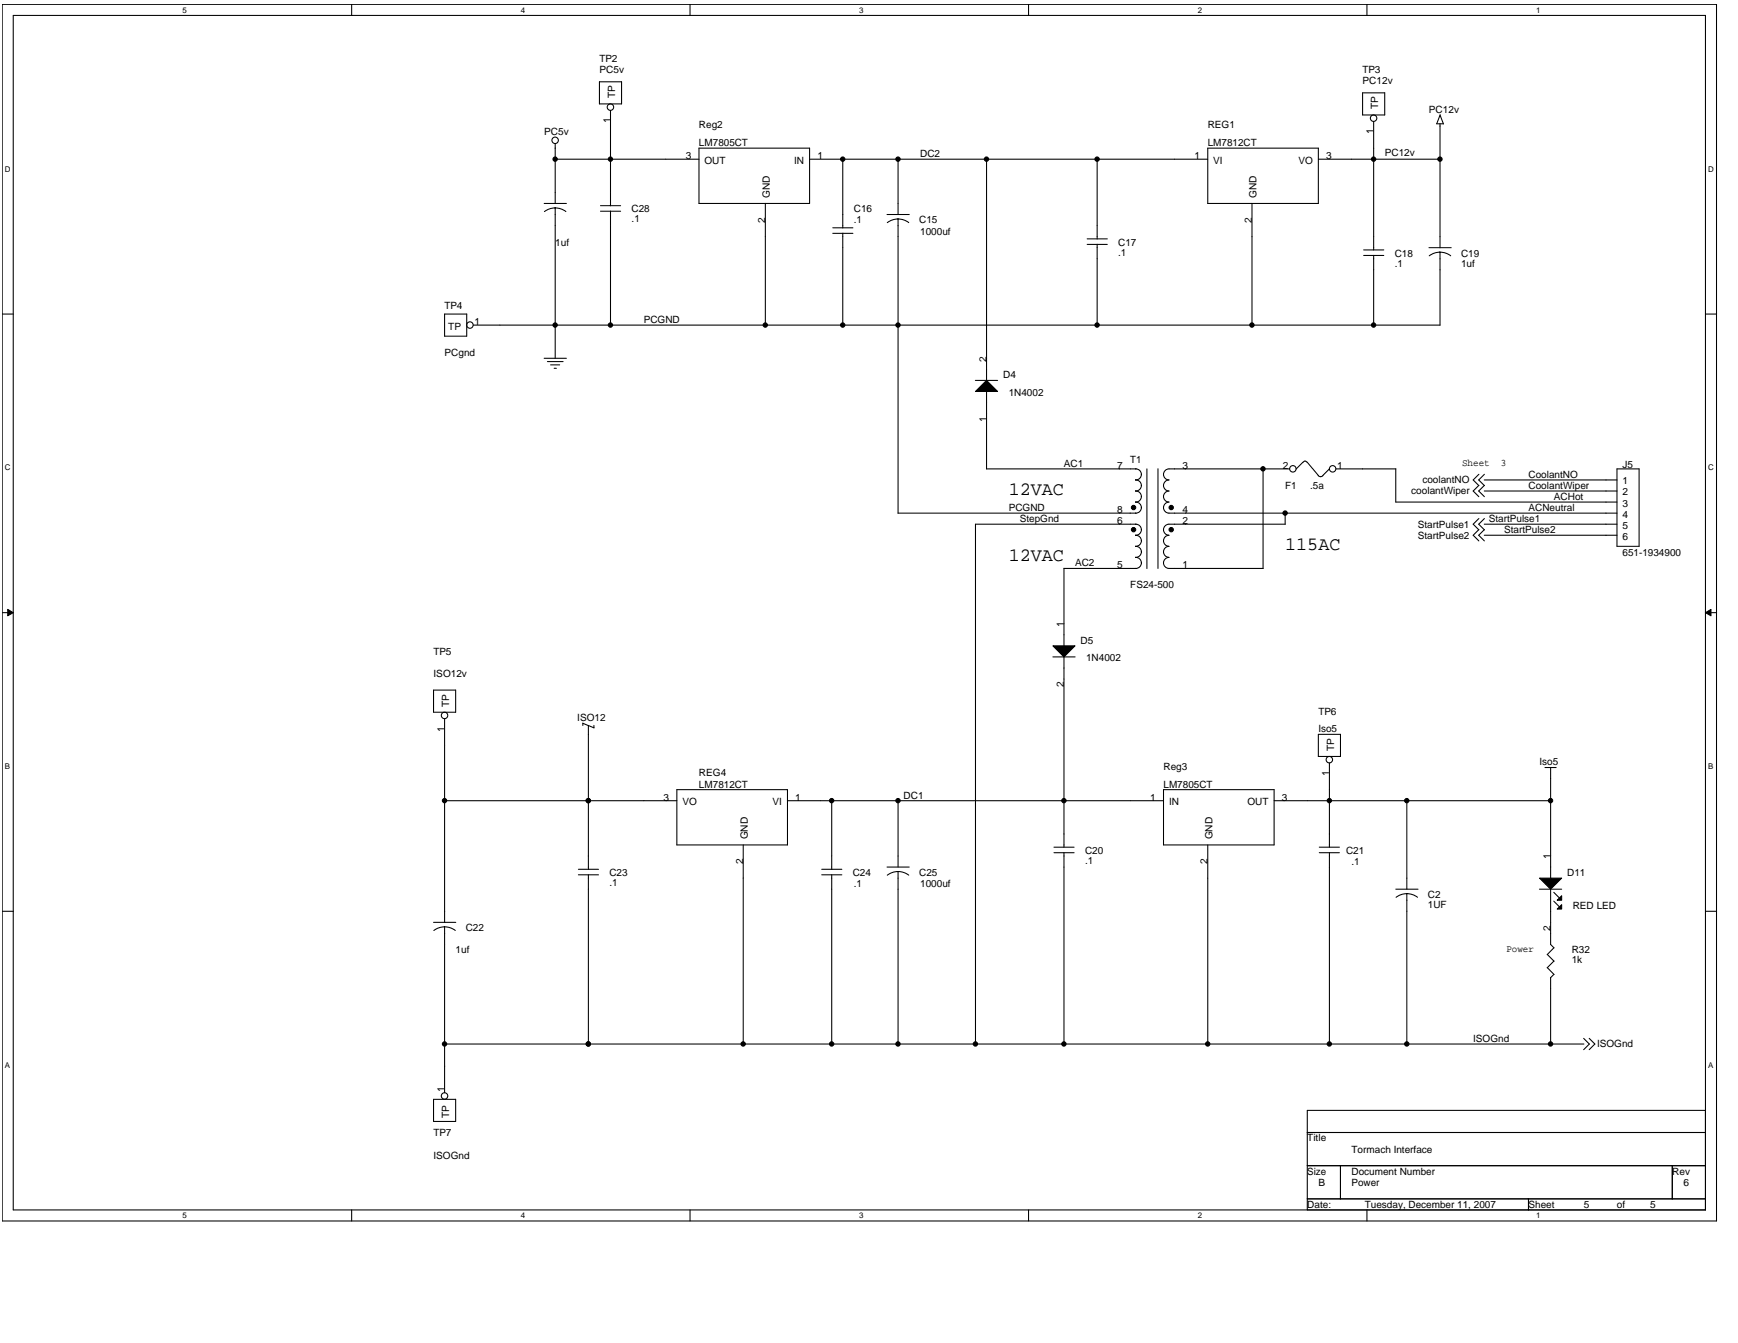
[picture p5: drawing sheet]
<svg xmlns="http://www.w3.org/2000/svg" width="279mm" height="216mm" viewBox="0 0 279 216" stroke-linecap="round" stroke-linejoin="round" font-family="sans-serif">
<path d="M.4 .7h275.5v195.6h-275.5zM2.1 2.5h272.1v192h-272.1z" fill="none" stroke="#000" stroke-width=".17"/>
<g fill="#fff">
<path d="M29.3 .9h.7v1.4h-.7z"/>
<path d="M29.3 194.7h.7v1.4h-.7z"/>
</g>
<path d="M56.5 .7v1.8M56.5 194.5v1.8" fill="none" stroke="#000" stroke-width=".17"/>
<g fill="#fff">
<path d="M83.7 .9h.7v1.4h-.7z"/>
<path d="M83.7 194.7h.7v1.4h-.7z"/>
</g>
<path d="M110.9 .7v1.8M110.9 194.5v1.8" fill="none" stroke="#000" stroke-width=".17"/>
<g fill="#fff">
<path d="M138.1 .9h.7v1.4h-.7z"/>
<path d="M138.1 194.7h.7v1.4h-.7z"/>
</g>
<path d="M165.3 .7v1.8M165.3 194.5v1.8" fill="none" stroke="#000" stroke-width=".17"/>
<g fill="#fff">
<path d="M192.5 .9h.7v1.4h-.7z"/>
<path d="M192.5 194.7h.7v1.4h-.7z"/>
</g>
<path d="M219.7 .7v1.8M219.7 194.5v1.8" fill="none" stroke="#000" stroke-width=".17"/>
<g fill="#fff">
<path d="M246.9 .9h.7v1.4h-.7z"/>
<path d="M246.9 194.7h.7v1.4h-.7z"/>
<path d="M.8 26.5h.9v1.4h-.9z"/>
<path d="M274.6 26.5h.9v1.4h-.9z"/>
<path d="M.8 74.5h.9v1.4h-.9z"/>
<path d="M274.6 74.5h.9v1.4h-.9z"/>
</g>
<path d="M.4 50.5h1.7M274.2 50.5h1.7" fill="none" stroke="#000" stroke-width=".17"/>
<g fill="#fff">
<path d="M.8 122.5h.8v1.4h-.8z"/>
<path d="M274.6 122.5h.9v1.4h-.9z"/>
</g>
<path d="M.4 98.5h1.7M274.2 98.5h1.7" fill="none" stroke="#000" stroke-width=".17"/>
<path d="M1.2 98l.9 .5-.9 .5zM274.2 98.5l.9-.5v1z" fill="#000"/>
<path d="M1.2 98l.9 .5-.9 .5zM274.2 98.5l.9-.5v1z" fill="none" stroke="#000" stroke-width=".16"/>
<g fill="#fff">
<path d="M.8 170.5h.8v1.4h-.8z"/>
<path d="M274.6 170.5h.9v1.4h-.9z"/>
</g>
<g fill="none" stroke="#000" stroke-width=".17">
<path d="M96.4 13.1h3.5v3.6h-3.5zM98.1 17.8v15.3M219 14.9h3.6v3.6h-3.6zM220.8 19.5v20.7M230.9 19.9h1.1M231.5 19.9v19.9M231.5 18.5l.5 1.4M231.5 18.5l-.5 1.4M87.5 32.7h3.6M89.2 25.6h23.2M89.2 33.4l.8 .1 1 .5M89.2 33.4l-1 .2-.7 .4"/>
<path d="M89.3 23.1v9.6M89.3 33.4v24.2M96.5 34h3.3M96.5 33.1h3.3M98.1 33.9v18.4M112.4 23.8h17.7v8.9h-17.7zM123 32.7v19.6M130.1 25.6h64.1M133.9 37.5h3.2M133.9 36.6h3.2M135.5 25.6v11M135.5 37.5v14.8"/>
<path d="M142.6 34.5h3.6M144.4 35.2l.7 .1 1 .5M144.4 35.2l-1.1 .2-.7 .4M144.4 35.2v47.3h38.2a.89 .89 0 0 0 .9-.9 .89 .89 0 0 0-.9-.9 .89 .89 0 0 0 .9-.9 .89 .89 0 0 0-.9-.9 .89 .89 0 0 0 .9-.9 .89 .89 0 0 0-.9-.8 .89 .89 0 0 0 .9-.9 .89 .89 0 0 0-.9-.9M144.4 25.6v8.9M158.6 25.6v35.6M174.8 39.3h3.2M174.8 38.4h3.2M176.4 25.6v12.8M176.4 39.3v13M194.2 23.8h17.7v8.9h-17.7zM201.3 32.7v19.6"/>
<path d="M211.9 25.6h19.6M229.7 39.8h3.6M71.5 50.5h3.5v3.5h-3.5zM76.1 52.3h155.4M87.5 57.6h3.6M88 58.1h2.5M88.5 58.7h1.5M89.1 59.2h.3M219.2 41.1h3.3M219.2 40.2h3.3M220.8 41v11.3M231.5 40.5l.7 .1 1 .5"/>
<path d="M231.5 40.5l-1.1 .3-.6 .3M231.5 40.5v11.8M156.8 61.2h3.6M156.8 62.9l1.8-1.7 1.8 1.7zM158.6 62.9v12.5h24M184.4 75.4v16M186.2 75.4v16M203 75.4v16M207.3 75.4h-19.4a.89 .89 0 0 0-.9 .9 .89 .89 0 0 0 .9 .9 .89 .89 0 0 0-.9 .8 .89 .89 0 0 0 .9 .9 .89 .89 0 0 0-.9 .9 .89 .89 0 0 0 .9 .9 .89 .89 0 0 0-.9 .9 .89 .89 0 0 0 .9 .9h72M209.4 74.3l-1 1.1M210.1 74.3l-.3-.2-.3 .2M210.2 74.3l1.8 2.2"/>
<path d="M211.9 76.4l.4 .2 .4-.1M213.7 75.4l-1.1 1.1M214.8 75.4h9.6M224.4 75.4v5.3h35.5M237.7 78l-.9 .9 .9 .9M237.7 76.2l-.9 1 .9 .9M238.6 77.2h21.3M238.6 78.9h21.3M238.6 78l-.9 .9 .9 .9M238.6 76.2l-.9 1 .9 .9M259.9 75.4h3.6v12.4h-3.6zM171 91.4v12.4"/>
<path d="M182.6 84.3a.89 .89 0 0 1 .9 .8 .89 .89 0 0 1-.9 .9 .89 .89 0 0 1 .9 .9 .89 .89 0 0 1-.9 .9 .89 .89 0 0 1 .9 .9 .89 .89 0 0 1-.9 .9 .89 .89 0 0 1 .9 .9 .89 .89 0 0 1-.9 .9h-11.6M182.6 84.3h-25.8v83.6M206.6 82.5v1.8h-18.7a.89 .89 0 0 0-.9 .8 .89 .89 0 0 0 .9 .9 .89 .89 0 0 0-.9 .9 .89 .89 0 0 0 .9 .9 .89 .89 0 0 0-.9 .9 .89 .89 0 0 0 .9 .9 .89 .89 0 0 0-.9 .9 .89 .89 0 0 0 .9 .9h15.2M237.7 85.1l-.9 .9 .9 1M237.7 83.4l-.9 .9 .9 .9M238.6 84.3h21.3M238.6 86h21.3M238.6 85.1l-.9 .9 .9 1M238.6 83.4l-.9 .9 .9 .9M69.7 110.9h3.6v3.6h-3.6zM71.5 115.6v32.7M93.7 116.6v-.3l1.8 .7"/>
<path d="M94.6 116.6v23.2M95.5 116.6v.4M169.3 103.8h3.5l-1.8 1.8zM169.3 105.6h3.5M171 105.6v30.6M211.9 118.1h3.6v3.5h-3.6zM71.5 128.7h37.3M93 139.7h3.2M108.8 126.9h17.8v8.9h-17.8zM119.5 135.8v32M126.6 128.7h60.4M132.1 139.7h3.2"/>
<path d="M133.7 128.7v11.1M142.6 139.4h3.6M144.4 128.7v10.7M169.4 137.1h3.3M169.4 136.2h3.3M171 137.1v30.8M187 126.9h17.8v8.9h-17.8zM194.2 135.8v32.1M204.8 128.7h44.5M212.1 137.1h3.2M212.1 136.2h3.2M213.7 122.7v13.5"/>
<path d="M213.7 137.1v30.8M226.2 128.7v14.2M248.4 123.4h1.8M249.3 123.4v17.8M.4 146.5h1.7M69.7 148.3h3.6M71.5 149l.7 .1 1 .5M71.5 149l-1.1 .2-.7 .4M71.5 149v26.7M93 140.6h3.2M94.6 140.6v27.3M132.1 140.6h3.2"/>
<path d="M133.7 140.6v27.3M144.4 140.1l.7 .1 1 .5M144.4 140.1l-1.1 .2-.7 .4M144.4 140.1v27.8M224.4 142.9h3.6M226.1 143.7l.8 .1 1 .4M226.1 143.7l-1 .2-.7 .4M226.2 143.7v24.2M247.5 142.9h3.6M247.5 141.2h3.6l-1.8 1.7zM249.3 142.9v8.9l.5 .6M249.8 143.5l.9 .9"/>
<path d="M249.8 144.9l.9 .9M249.8 156.6l-.5 .6v10.7M249.8 152.4l-1.1 1.1 1.1 1M249.8 154.5l-1.1 1.1 1.1 1.1M250.3 146.1l.8-.7v.7zM251.1 144v.7h-.8zM274.2 146.5h1.7M69.7 176.7h3.6v3.6h-3.6zM71.5 167.8h183.1M210.2 178.5h64v16h-64zM254.6 166.9l.9 .9-.9 .9M255.5 166.9l.9 .9-.9 .9"/>
<path d="M210.2 182.1h64M210.2 187.4h64M210.2 192.7h64M215.5 187.4v5.3M245.7 192.7v1.8M268.8 187.4v5.3"/>
<circle cx="98.1" cy="17.2" r=".52"/>
<circle cx="220.8" cy="19" r=".52"/>
<circle cx="89.2" cy="22.6" r=".52"/>
<circle cx="89.2" cy="25.6" r=".35"/>
<circle cx="98.1" cy="25.6" r=".35"/>
<circle cx="135.5" cy="25.6" r=".35"/>
<circle cx="144.4" cy="25.6" r=".35"/>
<circle cx="158.6" cy="25.6" r=".35"/>
<circle cx="176.4" cy="25.6" r=".35"/>
<circle cx="220.8" cy="25.6" r=".35"/>
<circle cx="231.5" cy="25.6" r=".35"/>
<circle cx="75.5" cy="52.3" r=".52"/>
<circle cx="89.2" cy="52.3" r=".35"/>
<circle cx="98.1" cy="52.3" r=".35"/>
<circle cx="123" cy="52.3" r=".35"/>
<circle cx="135.5" cy="52.3" r=".35"/>
<circle cx="144.4" cy="52.3" r=".35"/>
<circle cx="176.4" cy="52.3" r=".35"/>
<circle cx="201.3" cy="52.3" r=".35"/>
<circle cx="220.8" cy="52.3" r=".35"/>
<circle cx="203" cy="75.4" r=".35"/>
<circle cx="207.8" cy="75.4" r=".52"/>
<circle cx="214.2" cy="75.4" r=".52"/>
<circle cx="182.2" cy="81.6" r=".35"/>
<circle cx="182.2" cy="85.1" r=".35"/>
<circle cx="188.3" cy="81.6" r=".35"/>
<circle cx="188.3" cy="85.1" r=".35"/>
<circle cx="206.6" cy="82.5" r=".35"/>
<circle cx="71.5" cy="115" r=".52"/>
<circle cx="71.5" cy="128.7" r=".35"/>
<circle cx="94.6" cy="128.7" r=".35"/>
<circle cx="133.7" cy="128.7" r=".35"/>
<circle cx="144.4" cy="128.7" r=".35"/>
<circle cx="171" cy="128.7" r=".35"/>
<circle cx="213.7" cy="122.1" r=".52"/>
<circle cx="213.7" cy="128.7" r=".35"/>
<circle cx="226.1" cy="128.7" r=".35"/>
<circle cx="249.3" cy="128.7" r=".35"/>
<circle cx="71.5" cy="176.2" r=".52"/>
<circle cx="71.5" cy="167.8" r=".35"/>
<circle cx="94.6" cy="167.8" r=".35"/>
<circle cx="119.5" cy="167.8" r=".35"/>
<circle cx="133.7" cy="167.8" r=".35"/>
<circle cx="144.4" cy="167.8" r=".35"/>
<circle cx="156.8" cy="167.8" r=".35"/>
<circle cx="171" cy="167.8" r=".35"/>
<circle cx="194.1" cy="167.8" r=".35"/>
<circle cx="213.7" cy="167.8" r=".35"/>
<circle cx="226.1" cy="167.8" r=".35"/>
<circle cx="249.3" cy="167.8" r=".35"/>
</g>
<g fill="#000">
<path d="M156.8 62.9l1.8-1.7 1.8 1.7zM169.3 103.8h3.5l-1.8 1.8zM247.5 141.2h3.6l-1.8 1.7zM251.1 144v.7h-.8zM250.3 146.1l.8-.7v.7z"/>
<circle cx="89.2" cy="25.6" r=".35"/>
<circle cx="98.1" cy="25.6" r=".35"/>
<circle cx="135.5" cy="25.6" r=".35"/>
<circle cx="144.4" cy="25.6" r=".35"/>
<circle cx="158.6" cy="25.6" r=".35"/>
<circle cx="176.4" cy="25.6" r=".35"/>
<circle cx="220.8" cy="25.6" r=".35"/>
<circle cx="231.5" cy="25.6" r=".35"/>
<circle cx="89.2" cy="52.3" r=".35"/>
<circle cx="98.1" cy="52.3" r=".35"/>
<circle cx="123" cy="52.3" r=".35"/>
<circle cx="135.5" cy="52.3" r=".35"/>
<circle cx="144.4" cy="52.3" r=".35"/>
<circle cx="176.4" cy="52.3" r=".35"/>
<circle cx="201.3" cy="52.3" r=".35"/>
<circle cx="220.8" cy="52.3" r=".35"/>
<circle cx="203" cy="75.4" r=".35"/>
<circle cx="182.2" cy="81.6" r=".35"/>
<circle cx="182.2" cy="85.1" r=".35"/>
<circle cx="188.3" cy="81.6" r=".35"/>
<circle cx="188.3" cy="85.1" r=".35"/>
<circle cx="206.6" cy="82.5" r=".35"/>
<circle cx="71.5" cy="128.7" r=".35"/>
<circle cx="94.6" cy="128.7" r=".35"/>
<circle cx="133.7" cy="128.7" r=".35"/>
<circle cx="144.4" cy="128.7" r=".35"/>
<circle cx="171" cy="128.7" r=".35"/>
<circle cx="213.7" cy="128.7" r=".35"/>
<circle cx="226.1" cy="128.7" r=".35"/>
<circle cx="249.3" cy="128.7" r=".35"/>
<circle cx="71.5" cy="167.8" r=".35"/>
<circle cx="94.6" cy="167.8" r=".35"/>
<circle cx="119.5" cy="167.8" r=".35"/>
<circle cx="133.7" cy="167.8" r=".35"/>
<circle cx="144.4" cy="167.8" r=".35"/>
<circle cx="156.8" cy="167.8" r=".35"/>
<circle cx="171" cy="167.8" r=".35"/>
<circle cx="194.1" cy="167.8" r=".35"/>
<circle cx="213.7" cy="167.8" r=".35"/>
<circle cx="226.1" cy="167.8" r=".35"/>
<circle cx="249.3" cy="167.8" r=".35"/>
</g>
<g font-size="3">
<text x="162.2" y="79.6">12VAC</text>
<text x="206.6" y="88.5">115AC</text>
<text x="162.2" y="90.2">12VAC</text>
</g>
<g font-size="1.6">
<text x="96.4" y="10">TP2</text>
<text x="96.4" y="11.8">PC5v</text>
<text x="219" y="11.8">TP3</text>
<text x="98.9" y="15.8" transform="rotate(-90 98.9 15.8)">TP</text>
<text x="219" y="13.5">PC12v</text>
<text x="221.6" y="17.6" transform="rotate(-90 221.6 17.6)">TP</text>
<text x="87.5" y="21.7">PC5v</text>
<text x="98.1" y="19.8" transform="rotate(-90 98.1 19.8)">1</text>
<text x="112.4" y="20.6">Reg2</text>
<text x="112.4" y="23.5">LM7805CT</text>
<text x="194.2" y="20.6">REG1</text>
<text x="194.2" y="23.5">LM7812CT</text>
<text x="220.8" y="21.6" transform="rotate(-90 220.8 21.6)">1</text>
<text x="229.7" y="18.1">PC12v</text>
<text x="110.2" y="25.6">3</text>
<text x="113.3" y="26.3">OUT</text>
<text x="127.6" y="26.3">IN</text>
<text x="131.4" y="25.6">1</text>
<text x="147.9" y="25.3">DC2</text>
<text x="192" y="25.6">1</text>
<text x="195" y="26.3">VI</text>
<text x="208.7" y="26.3">VO</text>
<text x="213.2" y="25.6">3</text>
<text x="222.6" y="25.1">PC12v</text>
<text x="101.5" y="34.1">C28</text>
<text x="101.5" y="35.8">.1</text>
<text x="123" y="35.8" transform="rotate(-90 123 35.8)">2</text>
<text x="123.8" y="31.8" transform="rotate(-90 123.8 31.8)">GND</text>
<text x="137.3" y="34.1">C16</text>
<text x="137.3" y="35.9">.1</text>
<text x="147.8" y="35.9">C15</text>
<text x="201.2" y="35.8" transform="rotate(-90 201.2 35.8)">2</text>
<text x="202" y="31.8" transform="rotate(-90 202 31.8)">GND</text>
<text x="89.3" y="39.5">1uf</text>
<text x="147.9" y="37.7">1000uf</text>
<text x="179.8" y="39.5">C17</text>
<text x="179.8" y="41.1">.1</text>
<text x="224.2" y="41.3">C18</text>
<text x="234.9" y="41.3">C19</text>
<text x="224.2" y="42.9">.1</text>
<text x="234.9" y="42.9">1uf</text>
<text x="71.5" y="49.6">TP4</text>
<text x="72.1" y="53">TP</text>
<text x="76.3" y="52.2">1</text>
<text x="103.5" y="51.9">PCGND</text>
<text x="71.5" y="57.3">PCgnd</text>
<text x="158.6" y="58.1" transform="rotate(-90 158.6 58.1)">2</text>
<text x="161.3" y="60.8">D4</text>
<text x="162.2" y="63.7">1N4002</text>
<text x="158.6" y="67.8" transform="rotate(-90 158.6 67.8)">1</text>
<text x="171" y="75">AC1</text>
<text x="179.6" y="75.4">7</text>
<text x="181.7" y="74.5">T1</text>
<text x="190.1" y="75.4">3</text>
<text x="206.2" y="75.4">2</text>
<text x="215" y="75.4">1</text>
<text x="228.7" y="77.7">coolantNO</text>
<text x="235" y="74.9">Sheet</text>
<text x="241.3" y="74.9">3</text>
<text x="245.7" y="76.8">CoolantNO</text>
<text x="260.8" y="75.2">J5</text>
<text x="260.8" y="77.9">1</text>
<text x="162.2" y="82.2">PCGND</text>
<text x="163.9" y="83.9">StepGnd</text>
<text x="179.6" y="82.5">8</text>
<text x="190.1" y="82.5">4</text>
<text x="206.6" y="78.6">F1</text>
<text x="210.6" y="78.6">.5a</text>
<text x="226.9" y="79.5">coolantWiper</text>
<text x="239.3" y="83.9">StartPulse1</text>
<text x="245.7" y="82.2">ACNeutral</text>
<text x="245.7" y="78.6">CoolantWiper</text>
<text x="249.8" y="80.4">ACHot</text>
<text x="260.8" y="79.7">2</text>
<text x="260.8" y="81.4">3</text>
<text x="260.8" y="83.2">4</text>
<text x="179.6" y="84.2">6</text>
<text x="190.1" y="84.2">2</text>
<text x="227.9" y="86.6">StartPulse2</text>
<text x="227.9" y="84.8">StartPulse1</text>
<text x="241.8" y="85.7">StartPulse2</text>
<text x="260.8" y="89.4">651-1934900</text>
<text x="260.8" y="85">5</text>
<text x="260.8" y="86.8">6</text>
<text x="172.8" y="91">AC2</text>
<text x="179.6" y="91.4">5</text>
<text x="181.7" y="94.6">FS24-500</text>
<text x="190.1" y="91.4">1</text>
<text x="171" y="100.8" transform="rotate(-90 171 100.8)">1</text>
<text x="69.7" y="105.3">TP5</text>
<text x="173.7" y="103.5">D5</text>
<text x="174.6" y="106.3">1N4002</text>
<text x="69.7" y="108.8">ISO12v</text>
<text x="72.2" y="113.6" transform="rotate(-90 72.2 113.6)">TP</text>
<text x="171" y="110.5" transform="rotate(-90 171 110.5)">2</text>
<text x="71.5" y="117.6" transform="rotate(-90 71.5 117.6)">1</text>
<text x="92.8" y="115.9">ISO12</text>
<text x="211.9" y="114.9">TP6</text>
<text x="211.9" y="117.7">Iso5</text>
<text x="112.4" y="124.8">REG4</text>
<text x="187" y="123.8">Reg3</text>
<text x="213.7" y="124.7" transform="rotate(-90 213.7 124.7)">1</text>
<text x="214.5" y="120.7" transform="rotate(-90 214.5 120.7)">TP</text>
<text x="247.5" y="123">Iso5</text>
<text x="106.7" y="128.7">3</text>
<text x="109.7" y="129.4">VO</text>
<text x="112.4" y="126.6">LM7812CT</text>
<text x="124.2" y="129.4">VI</text>
<text x="127.8" y="128.7">1</text>
<text x="145.3" y="128.4">DC1</text>
<text x="184.9" y="128.7">1</text>
<text x="187" y="126.6">LM7805CT</text>
<text x="187.9" y="129.4">IN</text>
<text x="200.5" y="129.4">OUT</text>
<text x="206.1" y="128.7">3</text>
<text x="120.2" y="134.9" transform="rotate(-90 120.2 134.9)">GND</text>
<text x="174.4" y="137.3">C20</text>
<text x="194.9" y="134.9" transform="rotate(-90 194.9 134.9)">GND</text>
<text x="216.4" y="137.3">C21</text>
<text x="98" y="140.8">C23</text>
<text x="98" y="142.4">.1</text>
<text x="119.5" y="138.9" transform="rotate(-90 119.5 138.9)">2</text>
<text x="137.1" y="140.8">C24</text>
<text x="137.3" y="142.6">.1</text>
<text x="147.8" y="140.8">C25</text>
<text x="147.9" y="142.6">1000uf</text>
<text x="174.4" y="138.9">.1</text>
<text x="194.1" y="138.9" transform="rotate(-90 194.1 138.9)">2</text>
<text x="217.3" y="139">.1</text>
<text x="249.3" y="138.1" transform="rotate(-90 249.3 138.1)">1</text>
<text x="251.9" y="140.8">D11</text>
<text x="74.9" y="149.7">C22</text>
<text x="229.5" y="144.4">C2</text>
<text x="229.5" y="146">1UF</text>
<text x="249.3" y="149.6" transform="rotate(-90 249.3 149.6)">2</text>
<text x="252.8" y="146.2">RED LED</text>
<text x="73.3" y="153.3">1uf</text>
<text x="242.2" y="153.1">Power</text>
<text x="252.7" y="153.3">R32</text>
<text x="252.7" y="154.9">1k</text>
<text x="236.8" y="167.5">ISOGnd</text>
<text x="256.7" y="168.4">ISOGnd</text>
<text x="71.5" y="175.5" transform="rotate(-90 71.5 175.5)">1</text>
<text x="72.2" y="179.7" transform="rotate(-90 72.2 179.7)">TP</text>
<text x="69.7" y="182.6">TP7</text>
<text x="210.2" y="183.5">Title</text>
<text x="217.3" y="185.3">Tormach Interface</text>
<text x="69.7" y="186.3">ISOGnd</text>
<text x="210.2" y="188.8">Size</text>
<text x="211.9" y="190.6">B</text>
<text x="217.3" y="188.8">Document Number</text>
<text x="217.3" y="190.6">Power</text>
<text x="268.8" y="188.8">Rev</text>
<text x="270.6" y="190.6">6</text>
<text x="210.2" y="194.2">Date:</text>
<text x="219.4" y="194.2">Tuesday, December 11, 2007</text>
<text x="245.7" y="194.2">Sheet</text>
<text x="254.6" y="194.2">5</text>
<text x="259.9" y="194.2">of</text>
<text x="265.3" y="194.2">5</text>
</g>
<g font-size="1.3">
<text x="29.3" y="2">5</text>
<text x="83.7" y="2">4</text>
<text x="138.1" y="2">3</text>
<text x="192.5" y="2">2</text>
<text x="246.9" y="2">1</text>
<text x=".8" y="27.6">D</text>
<text x="274.6" y="27.6">D</text>
<text x=".8" y="75.6">C</text>
<text x="274.6" y="75.6">C</text>
<text x=".8" y="123.6">B</text>
<text x="274.6" y="123.6">B</text>
<text x=".8" y="171.6">A</text>
<text x="274.6" y="171.6">A</text>
<text x="29.3" y="195.8">5</text>
<text x="83.7" y="195.8">4</text>
<text x="138.1" y="195.8">3</text>
<text x="192.5" y="195.8">2</text>
<text x="246.9" y="195.8">1</text>
</g>
</svg>
